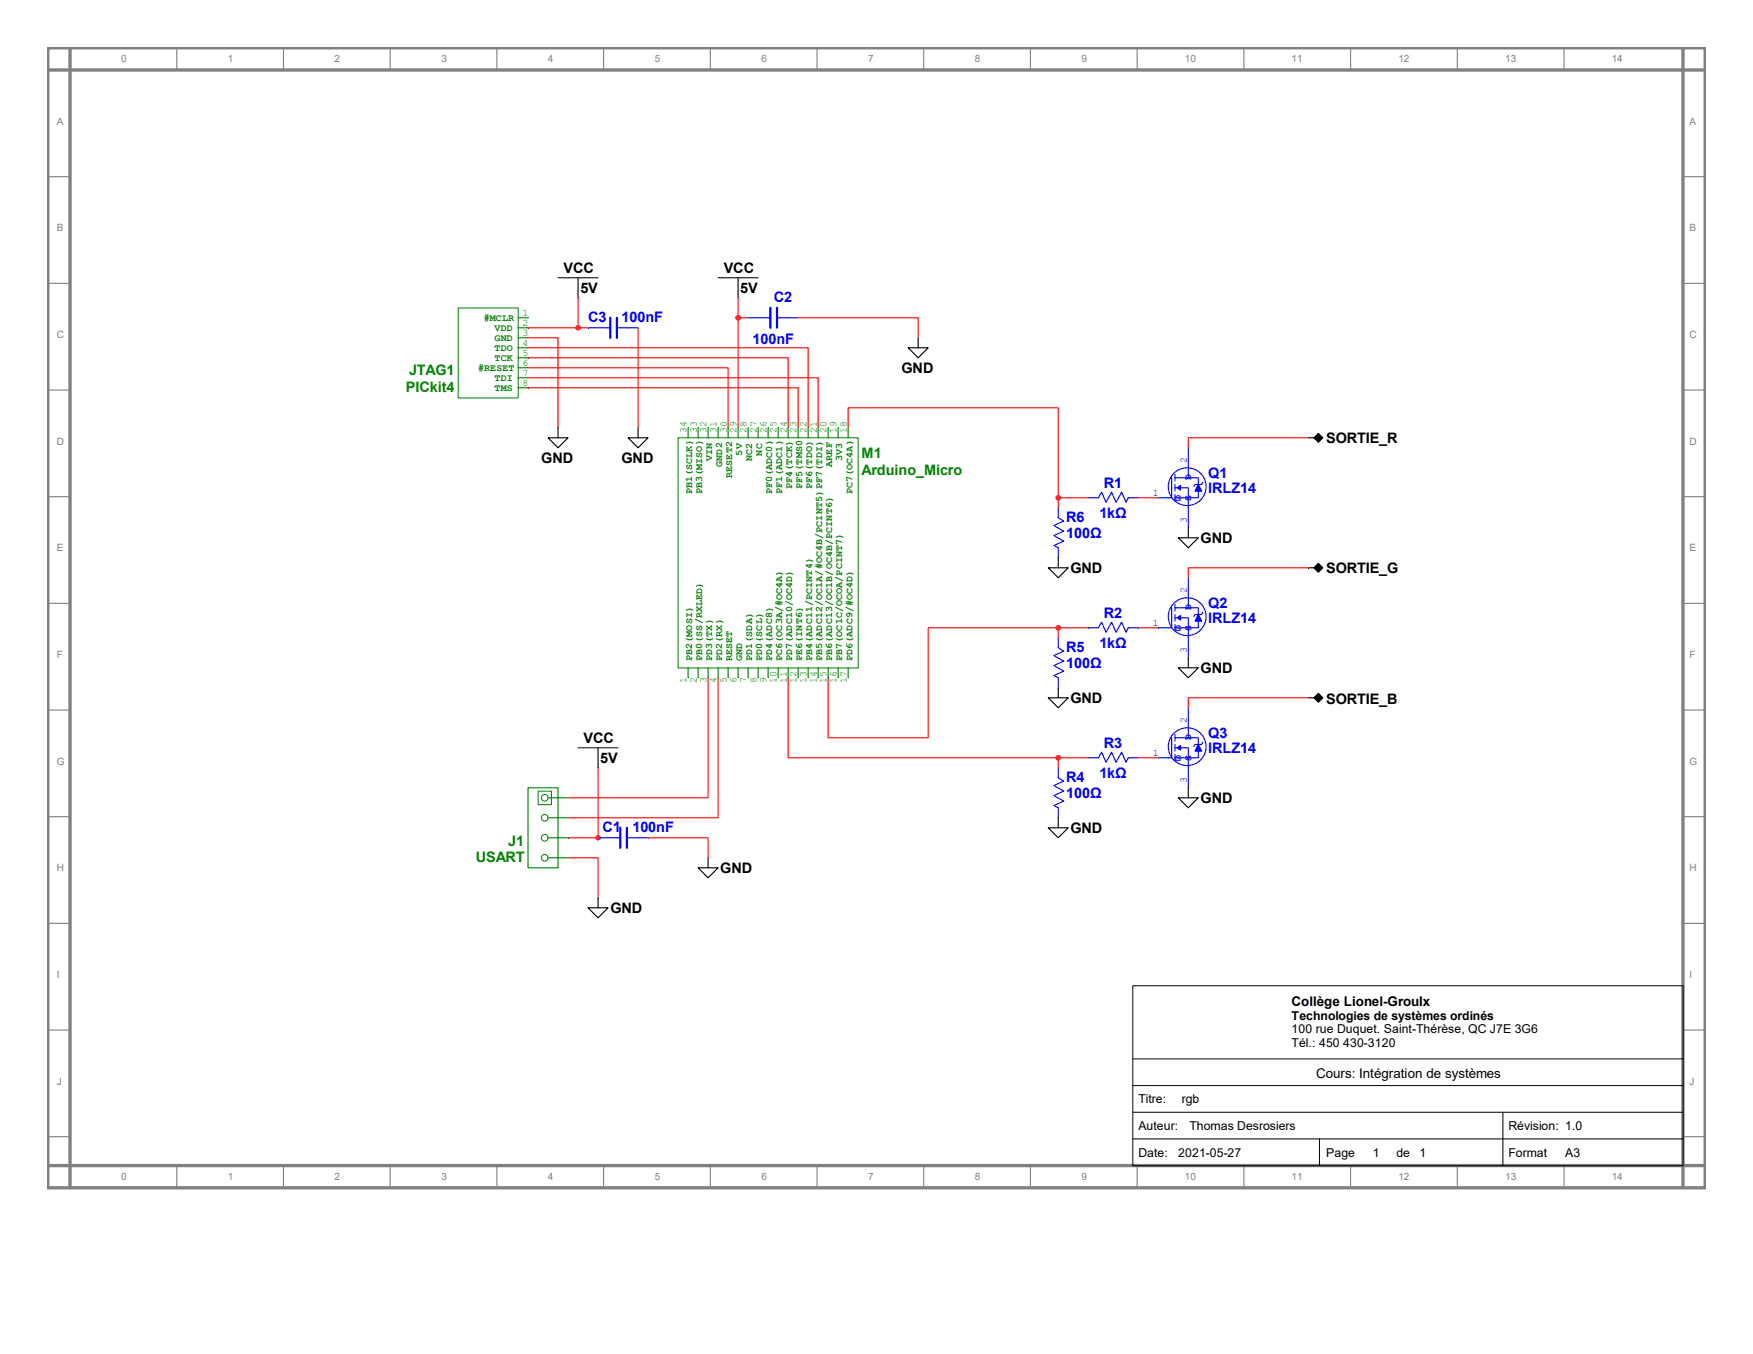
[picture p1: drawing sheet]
<svg xmlns="http://www.w3.org/2000/svg" width="279mm" height="216mm" viewBox="0 0 279 216" stroke-linecap="round" stroke-linejoin="round" font-family="sans-serif">
<path d="M7.6 7.6h264.2v181.8h-264.2zM7.6 11.2h263.8M11.2 7.6v181.4M268.2 7.6v181.4M7.6 185.9h263.8" fill="none" stroke="#808080" stroke-width=".53"/>
<g fill="none" stroke="#808080" stroke-width=".18">
<path d="M28.2 7.6v3.6M45.2 7.6v3.6M62.2 7.6v3.6M79.2 7.6v3.6M96.2 7.6v3.6M113.2 7.6v3.6M130.2 7.6v3.6M147.2 7.6v3.6M164.2 7.6v3.6M181.2 7.6v3.6M198.3 7.6v3.6M215.3 7.6v3.6"/>
<path d="M232.3 7.6v3.6M249.3 7.6v3.6M7.6 28.2h3.6M268.2 28.2h3.6M7.6 45.2h3.6M268.2 45.2h3.6M7.6 62.2h3.6M7.6 79.2h3.6M268.2 62.2h3.6M268.2 79.2h3.6M7.6 96.2h3.6M268.2 96.2h3.6"/>
<path d="M7.6 113.2h3.6M268.2 113.2h3.6M7.6 130.2h3.6M268.2 130.2h3.6M7.6 147.2h3.6M268.2 147.2h3.6M7.6 164.2h3.6M268.2 164.2h3.6M7.6 181.3h3.6M28.2 185.9v3.5M45.2 185.9v3.5M62.2 185.9v3.5"/>
<path d="M79.2 185.9v3.5M96.2 185.9v3.5M113.2 185.9v3.5M130.2 185.9v3.5M147.2 185.9v3.5M164.2 185.9v3.5M181.2 185.9v3.5M198.3 185.9v3.5M215.3 185.9v3.5M232.3 185.9v3.5M249.3 185.9v3.5M268.2 181.3h3.6"/>
</g>
<path d="M180.6 157.2h87.7v28.7h-87.7zM180.5 168.8h87.7M180.5 173.1h87.7M180.5 177.4h87.7M239.5 177.4v8.5M180.5 181.6h87.7M210.3 181.6v4.3" fill="none" stroke="#000" stroke-width=".16"/>
<path d="M108.1 69.8h28.7v36.7h-28.7z" fill="none" stroke="#008000" stroke-width=".16"/>
<path d="M109.7 106.5v1.6" fill="none" stroke="#008000" stroke-width=".18"/>
<path d="M111.3 106.5v1.6" fill="none" stroke="#008000" stroke-width=".18"/>
<path d="M112.9 106.5v1.6" fill="none" stroke="#008000" stroke-width=".18"/>
<path d="M114.5 106.5v1.6" fill="none" stroke="#008000" stroke-width=".18"/>
<path d="M116 106.5v1.6" fill="none" stroke="#008000" stroke-width=".18"/>
<path d="M117.6 106.5v1.6" fill="none" stroke="#008000" stroke-width=".18"/>
<path d="M119.2 106.5v1.6" fill="none" stroke="#008000" stroke-width=".18"/>
<path d="M120.8 106.5v1.6" fill="none" stroke="#008000" stroke-width=".18"/>
<path d="M122.4 106.5v1.6" fill="none" stroke="#008000" stroke-width=".18"/>
<path d="M124 106.5v1.6" fill="none" stroke="#008000" stroke-width=".18"/>
<path d="M125.6 106.5v1.6" fill="none" stroke="#008000" stroke-width=".18"/>
<path d="M127.2 106.5v1.6" fill="none" stroke="#008000" stroke-width=".18"/>
<path d="M128.8 106.5v1.6" fill="none" stroke="#008000" stroke-width=".18"/>
<path d="M130.4 106.5v1.6" fill="none" stroke="#008000" stroke-width=".18"/>
<path d="M132 106.5v1.6" fill="none" stroke="#008000" stroke-width=".18"/>
<path d="M133.6 106.5v1.6" fill="none" stroke="#008000" stroke-width=".18"/>
<path d="M135.2 106.5v1.6" fill="none" stroke="#008000" stroke-width=".18"/>
<path d="M135.2 68.2v1.6" fill="none" stroke="#008000" stroke-width=".18"/>
<path d="M133.6 68.2v1.6" fill="none" stroke="#008000" stroke-width=".18"/>
<path d="M132 68.2v1.6" fill="none" stroke="#008000" stroke-width=".18"/>
<path d="M130.4 68.2v1.6" fill="none" stroke="#008000" stroke-width=".18"/>
<path d="M128.8 68.2v1.6" fill="none" stroke="#008000" stroke-width=".18"/>
<path d="M127.2 68.2v1.6" fill="none" stroke="#008000" stroke-width=".18"/>
<path d="M125.6 68.2v1.6" fill="none" stroke="#008000" stroke-width=".18"/>
<path d="M124 68.2v1.6" fill="none" stroke="#008000" stroke-width=".18"/>
<path d="M122.4 68.2v1.6" fill="none" stroke="#008000" stroke-width=".18"/>
<path d="M120.8 68.2v1.6" fill="none" stroke="#008000" stroke-width=".18"/>
<path d="M119.2 68.2v1.6" fill="none" stroke="#008000" stroke-width=".18"/>
<path d="M117.6 68.2v1.6" fill="none" stroke="#008000" stroke-width=".18"/>
<path d="M116 68.2v1.6" fill="none" stroke="#008000" stroke-width=".18"/>
<path d="M114.5 68.2v1.6" fill="none" stroke="#008000" stroke-width=".18"/>
<path d="M112.9 68.2v1.6" fill="none" stroke="#008000" stroke-width=".18"/>
<path d="M111.3 68.2v1.6" fill="none" stroke="#008000" stroke-width=".18"/>
<path d="M109.7 68.2v1.6" fill="none" stroke="#008000" stroke-width=".18"/>
<path d="M73 49.1h9.6v14.4h-9.6z" fill="none" stroke="#008000" stroke-width=".16"/>
<path d="M82.6 50.7h1.6" fill="none" stroke="#008000" stroke-width=".18"/>
<path d="M82.6 52.3h1.6" fill="none" stroke="#008000" stroke-width=".18"/>
<path d="M82.6 53.9h1.6" fill="none" stroke="#008000" stroke-width=".18"/>
<path d="M82.6 55.5h1.6" fill="none" stroke="#008000" stroke-width=".18"/>
<path d="M82.6 57.1h1.6" fill="none" stroke="#008000" stroke-width=".18"/>
<path d="M82.6 58.6h1.6" fill="none" stroke="#008000" stroke-width=".18"/>
<path d="M82.6 60.2h1.6" fill="none" stroke="#008000" stroke-width=".18"/>
<path d="M82.6 61.8h1.6M84.2 125.6h4.7v12.8h-4.7zM87.3 127.2h1.6M87.3 130.4h1.6M87.3 133.6h1.6M87.3 136.8h1.6" fill="none" stroke="#008000" stroke-width=".18"/>
<path d="M92.1 44.3v3.2M117.6 44.3v3.2M87.3 69.8h3.2l-1.6 1.6zM88.9 68.2v1.6M111.3 138.4h3.2l-1.6 1.6zM112.9 136.8v1.6" fill="none" stroke="#000" stroke-width=".18"/>
<path d="M88.9 44.3h6.4M114.5 44.3h6.3" fill="none" stroke="#000" stroke-width=".16"/>
<path d="M84.2 57.1h41.4v11.1M84.2 55.5h44.6v12.7M84.2 58.6h31.8v9.6M84.2 53.9h4.7v14.3M84.2 61.8h43v6.4M84.2 60.2h46.2v8" fill="none" stroke="#f00" stroke-width=".18"/>
<g fill="none" stroke="#008000" stroke-width=".16">
<path d="M85.8 126.2h2.1v2.1h-2.1z"/>
<circle cx="86.8" cy="130.4" r=".53"/>
<circle cx="86.8" cy="133.6" r=".53"/>
<circle cx="86.8" cy="127.2" r=".53"/>
<circle cx="86.8" cy="136.8" r=".53"/>
</g>
<path d="M88.9 127.2h1.6" fill="none" stroke="#008000" stroke-width=".18"/>
<path d="M88.9 130.4h1.6" fill="none" stroke="#008000" stroke-width=".18"/>
<path d="M88.9 133.6h1.6" fill="none" stroke="#008000" stroke-width=".18"/>
<path d="M88.9 136.8h1.6" fill="none" stroke="#008000" stroke-width=".18"/>
<path d="M92.1 119.2h6.4" fill="none" stroke="#000" stroke-width=".16"/>
<path d="M95.3 119.2v3.2M93.7 144.8h3.2l-1.6 1.5zM95.3 143.2v1.6" fill="none" stroke="#000" stroke-width=".18"/>
<path d="M90.5 136.8h4.8v6.4M95.3 122.4v11.2h-4.8" fill="none" stroke="#f00" stroke-width=".18"/>
<circle cx="95.3" cy="133.6" r=".35" fill="#f00" stroke="#f00" stroke-width=".18"/>
<path d="M98.5 133.6h.4M99.9 133.6h1.8" fill="none" stroke="#00f" stroke-width=".18"/>
<path d="M98.9 132v3.2M99.9 132v3.2" fill="none" stroke="#00f" stroke-width=".35"/>
<path d="M101.7 133.6h1.6" fill="none" stroke="#00f" stroke-width=".18"/>
<path d="M122.4 50.7h.4M123.8 50.7h1.8M95.3 133.6h3.2" fill="none" stroke="#00f" stroke-width=".18"/>
<path d="M95.3 133.6h.1" fill="none" stroke="#f00" stroke-width=".18"/>
<path d="M122.8 49.1v3.2M123.8 49.1v3.2" fill="none" stroke="#00f" stroke-width=".35"/>
<path d="M125.6 50.7h1.6" fill="none" stroke="#00f" stroke-width=".18"/>
<path d="M96.9 52.3h.4M98.3 52.3h1.8M119.2 50.7h3.2" fill="none" stroke="#00f" stroke-width=".18"/>
<path d="M97.3 50.7v3.2M98.3 50.7v3.2" fill="none" stroke="#00f" stroke-width=".35"/>
<path d="M100.1 52.3h1.6" fill="none" stroke="#00f" stroke-width=".18"/>
<g fill="none" stroke="#00f" stroke-width=".18">
<path d="M93.7 52.3h3.2M186.7 76.2v3.2h-.5M187.3 77.8h2.1v1.9M187.3 79.4h2.1v1.6M187.3 75.7v1M187.3 77.2v1.1M187.3 78.8v1.1M189.2 76.2h1.8v3.2h-1.8M189.4 74.6v1.6h-2.1M191.7 76.9l-.2 .3h-1l-.2 .4"/>
<circle cx="189.2" cy="77.6" r="3"/>
</g>
<path d="M144.7 55.5h3.2l-1.6 1.6zM146.3 53.9v1.6M100.1 69.8h3.2l-1.6 1.6zM101.7 68.2v1.6" fill="none" stroke="#000" stroke-width=".18"/>
<path d="M84.2 52.3h9.5M92.1 47.5v4.8M101.7 52.3v15.9M117.6 47.5v20.7M117.6 50.7h1.6M127.2 50.7h19.1v3.2M112.9 108.1v19.1h-22.4M114.5 108.1v22.3h-24M103.3 133.6h9.6v3.2" fill="none" stroke="#f00" stroke-width=".18"/>
<g fill="#f00" stroke="#f00" stroke-width=".18">
<circle cx="117.6" cy="50.7" r=".35"/>
<circle cx="92.1" cy="52.3" r=".35"/>
</g>
<g fill="#00f" stroke="#00f" stroke-width=".18">
<path d="M187.6 77.8l.6-.4v.7z" fill-rule="evenodd"/>
<path d="M191 77.2l.5 1.1h-1z" fill-rule="evenodd"/>
</g>
<path d="M189.4 81v3.2" fill="none" stroke="#00f" stroke-width=".18"/>
<path d="M189.4 71.4v3.2" fill="none" stroke="#00f" stroke-width=".18"/>
<g fill="none" stroke="#00f" stroke-width=".18">
<path d="M184.6 79.4h1.6M186.7 96.9v3.2h-.5M187.3 98.5h2.1v2M187.3 96.4v1M187.3 98v1M187.3 99.6v1M189.2 96.9h1.8v3.2h-1.8M189.4 95.3v1.6h-2.1M191.7 97.6l-.2 .4h-1l-.2 .3M187.3 100.1h2.1v1.6"/>
<circle cx="189.2" cy="98.3" r="3"/>
</g>
<g fill="#00f" stroke="#00f" stroke-width=".18">
<path d="M187.6 98.5l.6-.3v.7z" fill-rule="evenodd"/>
<path d="M191 98l.5 1h-1z" fill-rule="evenodd"/>
</g>
<path d="M189.4 101.7v3.2" fill="none" stroke="#00f" stroke-width=".18"/>
<path d="M189.4 92.1v3.2" fill="none" stroke="#00f" stroke-width=".18"/>
<g fill="none" stroke="#00f" stroke-width=".18">
<path d="M184.6 100.1h1.6M186.7 117.6v3.2h-.5M187.3 119.2h2.1v2M187.3 117.1v1.1M187.3 118.7v1.1M189.2 117.6h1.8v3.2h-1.8M189.4 116v1.6h-2.1M191.7 118.4l-.2 .3h-1l-.2 .4M187.3 120.8h2.1v1.6M187.3 120.3v1.1"/>
<circle cx="189.2" cy="119.1" r="3"/>
</g>
<g fill="#00f" stroke="#00f" stroke-width=".18">
<path d="M187.6 119.2l.6-.3v.7z" fill-rule="evenodd"/>
<path d="M191 118.7l.5 1.1h-1z" fill-rule="evenodd"/>
</g>
<path d="M189.4 122.4v3.2" fill="none" stroke="#00f" stroke-width=".18"/>
<path d="M189.4 112.9v3.1" fill="none" stroke="#00f" stroke-width=".18"/>
<path d="M175 79.4l.6-.9 .7 1.6 .9-1.6 .7 1.6 .9-1.6 .7 1.6 .3-.7M184.6 120.8h1.6" fill="none" stroke="#00f" stroke-width=".18"/>
<g fill="#000" stroke="#000" stroke-width=".18">
<path d="M209.4 69.8l.7-.7 .7 .7-.7 .7z" fill-rule="evenodd"/>
<path d="M209.4 90.5l.7-.7 .7 .7-.7 .7z" fill-rule="evenodd"/>
<path d="M209.4 111.3l.7-.7 .7 .7-.7 .7z" fill-rule="evenodd"/>
</g>
<path d="M208.5 69.8h.9M209.6 69.8l.5-.5 .6 .5-.6 .5zM208.5 90.5h.9M209.6 90.5l.5-.5 .6 .5-.6 .6zM208.5 111.3h.9M209.6 111.3l.5-.6 .6 .6-.6 .5z" fill="none" stroke="#000" stroke-width=".18"/>
<path d="M209.9 69.8l.2-.2 .2 .2-.2 .2zM210.1 90.4l.2 .1-.2 .2-.2-.2zM210.1 111.1l.2 .2-.2 .1-.2-.1z" fill="none" stroke="#000" stroke-width=".16"/>
<path d="M208.5 69.8h-19.1v1.6M208.5 90.5h-19.1v1.6M208.5 111.3h-19.1v1.6" fill="none" stroke="#f00" stroke-width=".18"/>
<path d="M173.5 79.4h1.5" fill="none" stroke="#00f" stroke-width=".18"/>
<path d="M179.8 79.4h1.6M175 100.1l.6-.9 .7 1.6 .9-1.6 .7 1.6 .9-1.6 .7 1.6 .3-.7" fill="none" stroke="#00f" stroke-width=".18"/>
<path d="M173.5 100.1h1.5" fill="none" stroke="#00f" stroke-width=".18"/>
<path d="M179.8 100.1h1.6M175 120.8l.6-.9 .7 1.6 .9-1.6 .7 1.6 .9-1.6 .7 1.6 .3-.7" fill="none" stroke="#00f" stroke-width=".18"/>
<path d="M173.5 120.8h1.5" fill="none" stroke="#00f" stroke-width=".18"/>
<path d="M168.7 124l.9 .6-1.6 .7 1.6 .8-1.6 .8 1.6 .8-1.6 .8 .7 .3M179.8 120.8h1.6" fill="none" stroke="#00f" stroke-width=".18"/>
<path d="M168.7 122.4v1.6" fill="none" stroke="#00f" stroke-width=".18"/>
<path d="M168.7 103.3l.9 .5-1.6 .7 1.6 .9-1.6 .7 1.6 .9-1.6 .7 .7 .4M168.7 128.8v1.6" fill="none" stroke="#00f" stroke-width=".18"/>
<path d="M168.7 101.7v1.6" fill="none" stroke="#00f" stroke-width=".18"/>
<path d="M168.7 82.6l.9 .5-1.6 .7 1.6 .9-1.6 .7 1.6 .9-1.6 .7 .7 .3M168.7 108.1v1.6" fill="none" stroke="#00f" stroke-width=".18"/>
<path d="M168.7 81v1.6" fill="none" stroke="#00f" stroke-width=".18"/>
<path d="M168.7 87.3v1.6" fill="none" stroke="#00f" stroke-width=".18"/>
<path d="M167.1 90.5h3.2l-1.6 1.6zM168.7 88.9v1.6M187.8 85.8h3.2l-1.6 1.5zM189.4 84.2v1.6M167.1 111.3h3.2l-1.6 1.6zM168.7 109.7v1.6M187.8 106.5h3.2l-1.6 1.6zM189.4 104.9v1.6M167.1 132h3.2l-1.6 1.6zM168.7 130.4v1.6M187.8 127.2h3.2l-1.6 1.6zM189.4 125.6v1.6" fill="none" stroke="#000" stroke-width=".18"/>
<path d="M135.2 68.2v-3.2h33.5v14.4M168.7 79.4h4.8M168.7 79.4v1.6M181.4 79.4h3.2M125.6 108.1v12.7h43.1M168.7 100.1h-20.8v17.5h-15.9v-9.5M168.7 100.1h4.8M168.7 100.1v1.6M181.4 100.1h3.2M168.7 120.8h4.8M168.7 120.8v1.6M181.4 120.8h3.2" fill="none" stroke="#f00" stroke-width=".18"/>
<g fill="#f00" stroke="#f00" stroke-width=".18">
<circle cx="168.7" cy="100.1" r=".35"/>
<circle cx="168.7" cy="120.8" r=".35"/>
<circle cx="168.7" cy="79.4" r=".35"/>
</g>
<g font-size="2.3">
<text x="89.8" y="43.6">VCC</text>
<text x="92.5" y="46.8">5V</text>
<text x="115.4" y="43.6">VCC</text>
<text x="118" y="46.8">5V</text>
<text x="143.7" y="59.5">GND</text>
<text x="211.4" y="70.7">SORTIE_R</text>
<text x="86.3" y="73.9">GND</text>
<text x="99.1" y="73.9">GND</text>
<text x="191.3" y="86.6">GND</text>
<text x="170.6" y="91.4">GND</text>
<text x="211.4" y="91.4">SORTIE_G</text>
<text x="191.3" y="107.4">GND</text>
<text x="170.6" y="112.1">GND</text>
<text x="211.4" y="112.3">SORTIE_B</text>
<text x="93" y="118.5">VCC</text>
<text x="95.7" y="121.7">5V</text>
<text x="191.3" y="128.1">GND</text>
<text x="170.6" y="132.9">GND</text>
<text x="114.8" y="139.2">GND</text>
<text x="97.3" y="145.6">GND</text>
</g>
<g font-size="2.3" fill="#00f">
<text x="93.7" y="51.4">C3</text>
<text x="99.1" y="51.4">100nF</text>
<text x="123.3" y="48.2">C2</text>
<text x="119.9" y="54.9">100nF</text>
<text x="175.9" y="77.8">R1</text>
<text x="192.6" y="76.2">Q1</text>
<text x="169.9" y="83.3">R6</text>
<text x="175.2" y="82.5">1kΩ</text>
<text x="192.6" y="78.7">IRLZ14</text>
<text x="169.9" y="85.7">100Ω</text>
<text x="175.9" y="98.5">R2</text>
<text x="192.6" y="96.9">Q2</text>
<text x="192.6" y="99.4">IRLZ14</text>
<text x="169.9" y="104">R5</text>
<text x="169.9" y="106.5">100Ω</text>
<text x="175.2" y="103.3">1kΩ</text>
<text x="175.9" y="119.2">R3</text>
<text x="192.6" y="117.6">Q3</text>
<text x="169.9" y="124.7">R4</text>
<text x="175.2" y="124">1kΩ</text>
<text x="192.6" y="120.1">IRLZ14</text>
<text x="169.9" y="127.2">100Ω</text>
<text x="96" y="132.7">C1</text>
<text x="100.8" y="132.7">100nF</text>
</g>
<g font-size="2.3" fill="#008000">
<text x="65.2" y="59.9">JTAG1</text>
<text x="64.7" y="62.5">PICkit4</text>
<text x="137.3" y="73">M1</text>
<text x="137.3" y="75.8">Arduino_Micro</text>
<text x="75.8" y="137.5">USART</text>
<text x="81" y="134.8">J1</text>
</g>
<g font-size="2.1">
<text x="205.9" y="160.4">Collège Lionel-Groulx</text>
<text x="209.8" y="171.9">Cours: Intégration de systèmes</text>
</g>
<g font-size="2">
<text x="205.9" y="162.7">Technologies de systèmes ordinés</text>
<text x="205.9" y="164.8">100 rue Duquet. Saint-Thérèse, QC J7E 3G6</text>
<text x="205.9" y="166.9">Tél.: 450 430-3120</text>
<text x="181.4" y="175.9">Titre:</text>
<text x="188.3" y="175.9">rgb</text>
<text x="181.4" y="180.2">Auteur:</text>
<text x="181.4" y="184.4">Date:</text>
<text x="187.8" y="184.4">2021-05-27</text>
<text x="189.6" y="180.2">Thomas Desrosiers</text>
<text x="211.4" y="184.4">Page</text>
<text x="218.8" y="184.4">1</text>
<text x="222.6" y="184.4">de</text>
<text x="226.2" y="184.4">1</text>
<text x="240.4" y="180.2">Révision: 1.0</text>
<text x="240.4" y="184.4">Format</text>
<text x="249.5" y="184.4">A3</text>
</g>
<g font-size="1.6" fill="#808080">
<text x="19.3" y="9.9">0</text>
<text x="36.3" y="9.9">1</text>
<text x="53.3" y="9.9">2</text>
<text x="70.4" y="9.9">3</text>
<text x="87.3" y="9.9">4</text>
<text x="104.4" y="9.9">5</text>
<text x="121.4" y="9.9">6</text>
<text x="138.4" y="9.9">7</text>
<text x="155.4" y="9.9">8</text>
<text x="172.4" y="9.9">9</text>
<text x="188.8" y="9.9">10</text>
<text x="205.9" y="9.9">11</text>
<text x="222.9" y="9.9">12</text>
<text x="239.9" y="9.9">13</text>
<text x="256.9" y="9.9">14</text>
<text x="9.1" y="19.9">A</text>
<text x="269.3" y="19.9">A</text>
<text x="9.1" y="36.9">B</text>
<text x="269.3" y="36.9">B</text>
<text x="9.1" y="53.9">C</text>
<text x="269.3" y="53.9">C</text>
<text x="9.1" y="70.9">D</text>
<text x="269.3" y="70.9">D</text>
<text x="9.1" y="87.9">E</text>
<text x="269.3" y="87.9">E</text>
<text x="9.1" y="104.9">F</text>
<text x="269.3" y="104.9">F</text>
<text x="9.1" y="121.9">G</text>
<text x="269.3" y="121.9">G</text>
<text x="9.1" y="138.9">H</text>
<text x="269.3" y="138.9">H</text>
<text x="9.1" y="156">I</text>
<text x="269.3" y="156">I</text>
<text x="9.1" y="172.9">J</text>
<text x="269.3" y="172.9">J</text>
<text x="19.3" y="188.2">0</text>
<text x="36.3" y="188.2">1</text>
<text x="53.3" y="188.2">2</text>
<text x="70.4" y="188.2">3</text>
<text x="87.3" y="188.2">4</text>
<text x="104.4" y="188.2">5</text>
<text x="121.4" y="188.2">6</text>
<text x="138.4" y="188.2">7</text>
<text x="155.4" y="188.2">8</text>
<text x="172.4" y="188.2">9</text>
<text x="188.8" y="188.2">10</text>
<text x="205.9" y="188.2">11</text>
<text x="222.9" y="188.2">12</text>
<text x="239.9" y="188.2">13</text>
<text x="256.9" y="188.2">14</text>
</g>
<g font-size="1.6" fill="#008000">
<text x="77.1" y="51.1">#MCLR</text>
<text x="78.8" y="52.7">VDD</text>
<text x="83.3" y="50.3">1</text>
<text x="83.3" y="51.9">2</text>
<text x="83.3" y="53.6">3</text>
<text x="76.2" y="59.1">#RESET</text>
<text x="78.8" y="54.3">GND</text>
<text x="78.8" y="55.9">TDO</text>
<text x="78.8" y="57.5">TCK</text>
<text x="83.3" y="55.1">4</text>
<text x="83.3" y="56.7">5</text>
<text x="83.3" y="58.3">6</text>
<text x="83.3" y="59.9">7</text>
<text x="78.8" y="60.7">TDI</text>
<text x="78.8" y="62.3">TMS</text>
<text x="83.3" y="61.5">8</text>
<text x="109.4" y="69.1" transform="rotate(-90 109.4 69.1)">34</text>
<text x="111" y="69.1" transform="rotate(-90 111 69.1)">33</text>
<text x="112.6" y="69.1" transform="rotate(-90 112.6 69.1)">32</text>
<text x="114.2" y="69.1" transform="rotate(-90 114.2 69.1)">31</text>
<text x="115.8" y="69.1" transform="rotate(-90 115.8 69.1)">30</text>
<text x="117.4" y="69.1" transform="rotate(-90 117.4 69.1)">29</text>
<text x="119" y="69.1" transform="rotate(-90 119 69.1)">28</text>
<text x="120.6" y="69.1" transform="rotate(-90 120.6 69.1)">27</text>
<text x="122.2" y="69.1" transform="rotate(-90 122.2 69.1)">26</text>
<text x="123.8" y="69.1" transform="rotate(-90 123.8 69.1)">25</text>
<text x="125.4" y="69.1" transform="rotate(-90 125.4 69.1)">24</text>
<text x="127" y="69.1" transform="rotate(-90 127 69.1)">23</text>
<text x="128.6" y="69.1" transform="rotate(-90 128.6 69.1)">22</text>
<text x="130.2" y="69.1" transform="rotate(-90 130.2 69.1)">21</text>
<text x="131.7" y="69.1" transform="rotate(-90 131.7 69.1)">20</text>
<text x="133.4" y="69.1" transform="rotate(-90 133.4 69.1)">19</text>
<text x="135" y="69.1" transform="rotate(-90 135 69.1)">18</text>
<text x="113.5" y="73.5" transform="rotate(-90 113.5 73.5)">VIN</text>
<text x="115.1" y="74.4" transform="rotate(-90 115.1 74.4)">GND2</text>
<text x="116.7" y="76.2" transform="rotate(-90 116.7 76.2)">RESET2</text>
<text x="118.3" y="72.6" transform="rotate(-90 118.3 72.6)">5V</text>
<text x="119.9" y="73.5" transform="rotate(-90 119.9 73.5)">NC2</text>
<text x="121.5" y="72.6" transform="rotate(-90 121.5 72.6)">NC</text>
<text x="126.3" y="78" transform="rotate(-90 126.3 78)">PF4(TCK)</text>
<text x="127.8" y="78" transform="rotate(-90 127.8 78)">PF5(TMS0</text>
<text x="129.5" y="78" transform="rotate(-90 129.5 78)">PF6(TDO)</text>
<text x="132.6" y="74.4" transform="rotate(-90 132.6 74.4)">AREF</text>
<text x="134.2" y="73.5" transform="rotate(-90 134.2 73.5)">3V3</text>
<text x="110.3" y="78.8" transform="rotate(-90 110.3 78.8)">PB1(SCLK)</text>
<text x="111.9" y="78.8" transform="rotate(-90 111.9 78.8)">PB3(MISO)</text>
<text x="123.1" y="78.8" transform="rotate(-90 123.1 78.8)">PF0(ADC0)</text>
<text x="124.7" y="78.8" transform="rotate(-90 124.7 78.8)">PF1(ADC1)</text>
<text x="135.8" y="78.8" transform="rotate(-90 135.8 78.8)">PC7(OC4A)</text>
<text x="110.3" y="105.4" transform="rotate(-90 110.3 105.4)">PB2(MOSI)</text>
<text x="111.9" y="105.4" transform="rotate(-90 111.9 105.4)">PB0(SS/RXLED)</text>
<text x="113.5" y="105.4" transform="rotate(-90 113.5 105.4)">PD3(TX)</text>
<text x="115.1" y="105.4" transform="rotate(-90 115.1 105.4)">PD2(RX)</text>
<text x="116.7" y="105.4" transform="rotate(-90 116.7 105.4)">RESET</text>
<text x="118.3" y="105.4" transform="rotate(-90 118.3 105.4)">GND</text>
<text x="119.9" y="105.4" transform="rotate(-90 119.9 105.4)">PD1(SDA)</text>
<text x="121.5" y="105.4" transform="rotate(-90 121.5 105.4)">PD0(SCL)</text>
<text x="123.1" y="105.4" transform="rotate(-90 123.1 105.4)">PD4(ADC8)</text>
<text x="124.7" y="105.4" transform="rotate(-90 124.7 105.4)">PC6(OC3A/#OC4A)</text>
<text x="126.3" y="105.4" transform="rotate(-90 126.3 105.4)">PD7(ADC10/OC4D)</text>
<text x="127.8" y="105.4" transform="rotate(-90 127.8 105.4)">PE6(INT6)</text>
<text x="129.5" y="105.4" transform="rotate(-90 129.5 105.4)">PB4(ADC11/PCINT4)</text>
<text x="131.1" y="105.4" transform="rotate(-90 131.1 105.4)">PB5(ADC12/OC1A/#OC4B/PCINT5)PF7(TDI)</text>
<text x="132.6" y="105.4" transform="rotate(-90 132.6 105.4)">PB6(ADC13/OC1B/OC4B/PCINT6)</text>
<text x="134.2" y="105.4" transform="rotate(-90 134.2 105.4)">PB7(OC1C/OCOA/PCINT7)</text>
<text x="135.8" y="105.4" transform="rotate(-90 135.8 105.4)">PD6(ADC9/#OC4D)</text>
<text x="109.4" y="109" transform="rotate(-90 109.4 109)">1</text>
<text x="111" y="109" transform="rotate(-90 111 109)">2</text>
<text x="112.6" y="109" transform="rotate(-90 112.6 109)">3</text>
<text x="114.2" y="109" transform="rotate(-90 114.2 109)">4</text>
<text x="115.8" y="109" transform="rotate(-90 115.8 109)">5</text>
<text x="117.4" y="109" transform="rotate(-90 117.4 109)">6</text>
<text x="119" y="109" transform="rotate(-90 119 109)">7</text>
<text x="120.6" y="109" transform="rotate(-90 120.6 109)">8</text>
<text x="122.2" y="109" transform="rotate(-90 122.2 109)">9</text>
<text x="123.8" y="109" transform="rotate(-90 123.8 109)">10</text>
<text x="125.4" y="109" transform="rotate(-90 125.4 109)">11</text>
<text x="127" y="109" transform="rotate(-90 127 109)">12</text>
<text x="128.6" y="109" transform="rotate(-90 128.6 109)">13</text>
<text x="130.2" y="109" transform="rotate(-90 130.2 109)">14</text>
<text x="131.7" y="109" transform="rotate(-90 131.7 109)">15</text>
<text x="133.4" y="109" transform="rotate(-90 133.4 109)">16</text>
<text x="135" y="109" transform="rotate(-90 135 109)">17</text>
</g>
<g font-size="1.6" fill="#00f">
<text x="189.1" y="73.9" transform="rotate(-90 189.1 73.9)">2</text>
<text x="189.9" y="76.5" transform="rotate(-90 189.9 76.5)">D</text>
<text x="183.7" y="79">1</text>
<text x="187.3" y="79.8">G</text>
<text x="189.1" y="83.4" transform="rotate(-90 189.1 83.4)">3</text>
<text x="189.9" y="79.9" transform="rotate(-90 189.9 79.9)">S</text>
<text x="189.1" y="94.6" transform="rotate(-90 189.1 94.6)">2</text>
<text x="183.7" y="99.8">1</text>
<text x="187.3" y="100.6">G</text>
<text x="189.9" y="100.6" transform="rotate(-90 189.9 100.6)">S</text>
<text x="189.9" y="97.3" transform="rotate(-90 189.9 97.3)">D</text>
<text x="189.1" y="104.2" transform="rotate(-90 189.1 104.2)">3</text>
<text x="189.1" y="115.4" transform="rotate(-90 189.1 115.4)">2</text>
<text x="189.9" y="118" transform="rotate(-90 189.9 118)">D</text>
<text x="183.7" y="120.5">1</text>
<text x="187.3" y="121.3">G</text>
<text x="189.1" y="124.9" transform="rotate(-90 189.1 124.9)">3</text>
<text x="189.9" y="121.4" transform="rotate(-90 189.9 121.4)">S</text>
</g>
</svg>
